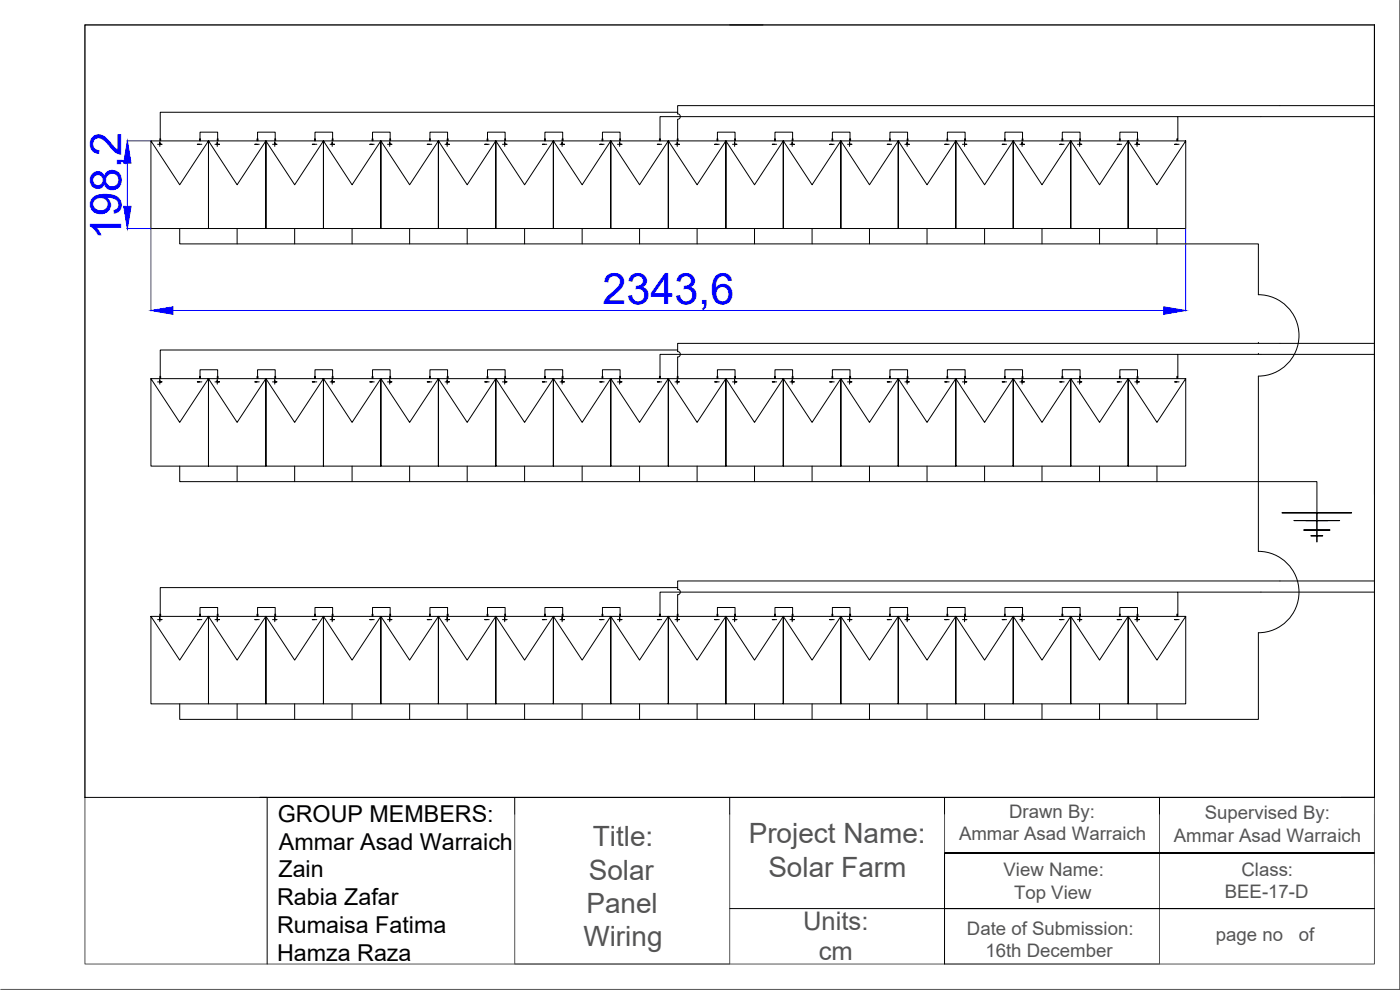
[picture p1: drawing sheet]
<svg xmlns="http://www.w3.org/2000/svg" width="420mm" height="297mm" viewBox="0 0 420 297" stroke-linecap="round" stroke-linejoin="round" font-family="sans-serif">
<!-- layer: 0 -->
<g fill="none" stroke="#000" stroke-width=".3">
<path d="M25.5 7.5h387v231.8h-387zM219 7.5h10M203.3 34.1a.83 .83 0 0 1 .9 .9 .83 .83 0 0 1-.9 .8M203.4 33.7h-155.3v7.9M203.4 33.7v.5M203.4 35.8v5.8M353.5 35h59M412.5 31.7h-209.1v2M45.3 42.3h17.3l-8.7 13.1-8.6-13.1v26.3h17.3v-26.3v26.3h17.2v-26.3v26.3h17.3v-26.3v26.3h17.2v-26.3v26.3h17.3v-26.3v26.3h17.2v-26.3v26.3h17.3v-26.3v26.3h17.2v-26.3v26.3h17.3v-26.3v26.3h17.2v-26.3v26.3h17.3v-26.3v26.3h17.2v-26.3v26.3h17.3v-26.3v26.3h17.3v-26.3v26.3h17.2v-26.3v26.3h17.3v-26.3v26.3h17.2v-26.3l8.6 13.1 8.7-13.1h-17.3v26.3h17.3v-26.3M47.3 43.3h1.3h-.6v-.7v1.3M48 42.3v-.7h.2v.7M59.9 42.3v-.7h.3v.7"/>
<path d="M59.9 43.3h-.7h1.4M60 41.6v-1.9h5.3v1.9M62.6 42.3l8.6 13.1 8.6-13.1h258.8l-8.6 13.1-8.6-13.1-8.7 13.1-8.6-13.1-8.6 13.1-8.6-13.1-8.7 13.1-8.6-13.1-8.7 13.1-8.6-13.1-8.6 13.1-8.6-13.1-8.7 13.1-8.6-13.1-8.6 13.1-8.6-13.1-8.7 13.1-8.6-13.1-8.6 13.1-8.6-13.1-8.7 13.1-8.6-13.1-8.6 13.1-8.6-13.1-8.7 13.1-8.6-13.1-8.6 13.1-8.6-13.1-8.7 13.1-8.6-13.1zM64.5 43.3h1.4h-.7v-.7v1.3M65.2 42.3v-.7h.2v.7M77.1 42.3v-.7h.3v.7M77.1 43.3h-.6h1.3M77.3 41.6v-1.9h5.3v1.9M81.8 43.3h1.3h-.6v-.7v1.3M82.5 42.3v-.7h.2v.7M94.4 42.3v-.7h.3v.7M94.4 43.3h-.7h1.4"/>
<path d="M94.5 41.6v-1.9h5.3v1.9M99.1 43.3h1.3h-.7v-.7v1.3M99.7 42.3v-.7h.2v.7M111.7 42.3v-.7h.2v.7M111.7 43.3h-.7h1.3M111.8 41.6v-1.9h5.3v1.9M116.3 43.3h1.3h-.6v-.7v1.3M117 42.3v-.7h.2v.7M128.9 42.3v-.7h.3v.7M128.9 43.3h-.7h1.4M129 41.6v-1.9h5.3v1.9M133.6 43.3h1.3h-.7v-.7v1.3"/>
<path d="M134.2 42.3v-.7h.3v.7M146.2 42.3v-.7h.2v.7M146.2 43.3h-.7h1.3M146.3 41.6v-1.9h5.3v1.9M150.8 43.3h1.3h-.6v-.7v1.3M151.5 42.3v-.7h.2v.7M163.4 42.3v-.7h.3v.7M163.4 43.3h-.6h1.3M163.5 41.6v-1.9h5.4v1.9M168.1 43.3h1.3h-.7v-.7v1.3M168.7 42.3v-.7h.3v.7M180.7 42.3v-.7h.2v.7"/>
<path d="M180.7 43.3h-.7h1.3M180.8 41.6v-1.9h5.3v1.9M185.3 43.3h1.3h-.6v-.7v1.3M186 42.3v-.7h.2v.7M197.9 42.3v-.7h.3v.7M197.9 43.3h-.6h1.3M198.1 41.6v-6.6h155.4v6.6M202.6 43.3h1.3h-.7v-.7v1.3M203.2 42.3v-.7h.3v.7M215.2 42.3v-.7h.2v.7M215.2 43.3h-.7h1.4M215.3 41.6v-1.9h5.3v1.9"/>
<path d="M219.8 43.3h1.3h-.6v-.7v1.3M220.5 42.3v-.7h.2v.7M232.5 42.3v-.7h.2v.7M232.5 43.3h-.7h1.3M232.6 41.6v-1.9h5.3v1.9M237.1 43.3h1.3h-.7v-.7v1.3M237.7 42.3v-.7h.3v.7M249.7 42.3v-.7h.2v.7M249.7 43.3h-.7h1.4M249.8 41.6v-1.9h5.3v1.9M254.3 43.3h1.4h-.7v-.7v1.3M255 42.3v-.7h.3v.7"/>
<path d="M267 42.3v-.7h.2v.7M267 43.3h-.7h1.3M267.1 41.6v-1.9h5.3v1.9M271.6 43.3h1.3h-.7v-.7v1.3M272.2 42.3v-.7h.3v.7M284.2 42.3v-.7h.2v.7M284.2 43.3h-.7h1.4M284.3 41.6v-1.9h5.3v1.9M288.8 43.3h1.4h-.7v-.7v1.3M289.5 42.3v-.7h.3v.7M301.5 42.3v-.7h.2v.7M301.5 43.3h-.7h1.3"/>
<path d="M301.6 41.6v-1.9h5.3v1.9M306.1 43.3h1.3h-.7v-.7v1.3M306.7 42.3v-.7h.3v.7M318.7 42.3v-.7h.3v.7M318.7 43.3h-.6h1.3M318.8 41.6v-1.9h5.3v1.9M323.3 43.3h1.4h-.7v-.7v1.3M324 42.3v-.7h.3v.7M336 42.3v-.7h.2v.7M336 43.3h-.7h1.3M336.1 41.6v-1.9h5.3v1.9M340.6 43.3h1.3h-.7v-.7v1.3"/>
<path d="M341.2 42.3v-.7h.3v.7M353.2 42.3v-.7h.3v.7M353.2 43.3h-.6h1.3M53.9 68.6v4.6h293.3M71.2 68.6v4.6M88.4 68.6v4.6M105.7 68.6v4.6M122.9 68.6v4.6M140.2 68.6v4.6M157.4 68.6v4.6M174.7 68.6v4.6M191.9 68.6v4.6"/>
<path d="M209.2 68.6v4.6M226.4 68.6v4.6M243.7 68.6v4.6M260.9 68.6v4.6M278.2 68.6v4.6M295.5 68.6v4.6M312.7 68.6v4.6M330 68.6v4.6M347.2 73.2h30.5v15.2M347.2 68.6v4.6M377.6 88.4a12.2 12.2 0 0 1 12.2 12.2 12.2 12.2 0 0 1-12.2 12.2M45.3 113.6h17.3l-8.7 13.1-8.6-13.1v26.3h17.3v-26.3v26.3h17.2v-26.3v26.3h17.3v-26.3v26.3h17.2v-26.3v26.3h17.3v-26.3v26.3h17.2v-26.3v26.3h17.3v-26.3v26.3h17.2v-26.3v26.3h17.3v-26.3v26.3h17.2v-26.3v26.3h17.3v-26.3v26.3h17.2v-26.3v26.3h17.3v-26.3v26.3h17.3v-26.3v26.3h17.2v-26.3v26.3h17.3v-26.3v26.3h17.2v-26.3l8.6 13.1 8.7-13.1h-17.3v26.3h17.3v-26.3"/>
<path d="M47.3 114.6h1.3h-.6v-.7v1.4M48 113.6v-.7h.2v.7M59.9 113.6v-.7h.3v.7M59.9 114.6h-.7h1.4M60 112.9v-2h5.3v2M62.6 113.6l8.6 13.1 8.6-13.1h258.8l-8.6 13.1-8.6-13.1-8.7 13.1-8.6-13.1-8.6 13.1-8.6-13.1-8.7 13.1-8.6-13.1-8.7 13.1-8.6-13.1-8.6 13.1-8.6-13.1-8.7 13.1-8.6-13.1-8.6 13.1-8.6-13.1-8.7 13.1-8.6-13.1-8.6 13.1-8.6-13.1-8.7 13.1-8.6-13.1-8.6 13.1-8.6-13.1-8.7 13.1-8.6-13.1-8.6 13.1-8.6-13.1-8.7 13.1-8.6-13.1zM64.5 114.6h1.4h-.7v-.7v1.4M65.2 113.6v-.7h.2v.7M77.1 113.6v-.7h.3v.7M77.1 114.6h-.6h1.3M77.3 112.9v-2h5.3v2M81.8 114.6h1.3h-.6v-.7v1.4"/>
<path d="M82.5 113.6v-.7h.2v.7M94.4 113.6v-.7h.3v.7M94.4 114.6h-.7h1.4M94.5 112.9v-2h5.3v2M99.1 114.6h1.3h-.7v-.7v1.4M99.7 113.6v-.7h.2v.7M111.7 113.6v-.7h.2v.7M111.7 114.6h-.7h1.3M111.8 112.9v-2h5.3v2M116.3 114.6h1.3h-.6v-.7v1.4M117 113.6v-.7h.2v.7M128.9 113.6v-.7h.3v.7"/>
<path d="M128.9 114.6h-.7h1.4M129 112.9v-2h5.3v2M133.6 114.6h1.3h-.7v-.7v1.4M134.2 113.6v-.7h.3v.7M146.2 113.6v-.7h.2v.7M146.2 114.6h-.7h1.3M146.3 112.9v-2h5.3v2M150.8 114.6h1.3h-.6v-.7v1.4M151.5 113.6v-.7h.2v.7M163.4 113.6v-.7h.3v.7M163.4 114.6h-.6h1.3M163.5 112.9v-2h5.4v2"/>
<path d="M168.1 114.6h1.3h-.7v-.7v1.4M168.7 113.6v-.7h.3v.7M180.7 113.6v-.7h.2v.7M180.7 114.6h-.7h1.3M180.8 112.9v-2h5.3v2M185.3 114.6h1.3h-.6v-.7v1.4M186 113.6v-.7h.2v.7M197.9 113.6v-.7h.3v.7M197.9 114.6h-.6h1.3M198.1 112.9v-6.6h155.4v6.6M202.6 114.6h1.3h-.7v-.7v1.4M203.2 113.6v-.7h.3v.7"/>
<path d="M203.3 105.5a.83 .83 0 0 1 .9 .8 .83 .83 0 0 1-.9 .8M203.4 105h-155.3v7.9M203.4 105v.5M203.4 107.1v5.8M215.2 113.6v-.7h.2v.7M215.2 114.6h-.7h1.4M215.3 112.9v-2h5.3v2M219.8 114.6h1.3h-.6v-.7v1.4M220.5 113.6v-.7h.2v.7M232.5 113.6v-.7h.2v.7M232.5 114.6h-.7h1.3M232.6 112.9v-2h5.3v2"/>
<path d="M237.1 114.6h1.3h-.7v-.7v1.4M237.7 113.6v-.7h.3v.7M249.7 113.6v-.7h.2v.7M249.7 114.6h-.7h1.4M249.8 112.9v-2h5.3v2M254.3 114.6h1.4h-.7v-.7v1.4M255 113.6v-.7h.3v.7M267 113.6v-.7h.2v.7M267 114.6h-.7h1.3M267.1 112.9v-2h5.3v2M271.6 114.6h1.3h-.7v-.7v1.4M272.2 113.6v-.7h.3v.7"/>
<path d="M284.2 113.6v-.7h.2v.7M284.2 114.6h-.7h1.4M284.3 112.9v-2h5.3v2M288.8 114.6h1.4h-.7v-.7v1.4M289.5 113.6v-.7h.3v.7M301.5 113.6v-.7h.2v.7M301.5 114.6h-.7h1.3M301.6 112.9v-2h5.3v2M306.1 114.6h1.3h-.7v-.7v1.4M306.7 113.6v-.7h.3v.7M318.7 113.6v-.7h.3v.7M318.7 114.6h-.6h1.3"/>
<path d="M318.8 112.9v-2h5.3v2M323.3 114.6h1.4h-.7v-.7v1.4M324 113.6v-.7h.3v.7M336 113.6v-.7h.2v.7M336 114.6h-.7h1.3M336.1 112.9v-2h5.3v2M340.6 114.6h1.3h-.7v-.7v1.4M341.2 113.6v-.7h.3v.7M353.2 113.6v-.7h.3v.7M353.2 114.6h-.6h1.3M353.5 106.3h59M377.7 106.3h.1"/>
<path d="M377.7 103h.1M377.7 112.9v52.5M412.5 103h-209.1v2M53.9 139.9v4.6h293.3M71.2 139.9v4.6M88.4 139.9v4.6M105.7 139.9v4.6M122.9 139.9v4.6M140.2 139.9v4.6M157.4 139.9v4.6M174.7 139.9v4.6M191.9 139.9v4.6"/>
<path d="M209.2 139.9v4.6M226.4 139.9v4.6M243.7 139.9v4.6M260.9 139.9v4.6M278.2 139.9v4.6M295.5 139.9v4.6M312.7 139.9v4.6M330 139.9v4.6M347.2 139.9v4.6M412.5 123.4v-115.9v140.9M347.2 144.5h48v9.4h-10.4h10.4v2.3h-6.8h6.8h-3.3h3.3v2.8h-3.9h3.9v1.8h-1.8h1.8v1.8v-1.8h1.8h-1.8v-1.8h3.9h-3.9v-2.8h6.8h-6.8v-2.3h10.4h-10.4M203.3 176.8a.83 .83 0 0 1 .9 .8 .83 .83 0 0 1-.9 .9"/>
<path d="M203.4 176.3h-155.3v8M203.4 176.3v.5M203.4 178.5v5.8M353.5 177.7h59M377.6 165.4a12.2 12.2 0 0 1 12.2 12.2 12.2 12.2 0 0 1-12.2 12.3M412.5 174.3h-209.1v2M45.3 184.9h17.3l-8.7 13.2-8.6-13.2v26.3h17.3v-26.3v26.3h17.2v-26.3v26.3h17.3v-26.3v26.3h17.2v-26.3v26.3h17.3v-26.3v26.3h17.2v-26.3v26.3h17.3v-26.3v26.3h17.2v-26.3v26.3h17.3v-26.3v26.3h17.2v-26.3v26.3h17.3v-26.3v26.3h17.2v-26.3v26.3h17.3v-26.3v26.3h17.3v-26.3v26.3h17.2v-26.3v26.3h17.3v-26.3v26.3h17.2v-26.3l8.6 13.2 8.7-13.2h-17.3v26.3h17.3v-26.3M47.3 185.9h1.3h-.6v-.7v1.3M48 184.9v-.6h.2v.6M59.9 184.9v-.6h.3v.6M59.9 185.9h-.7h1.4M60 184.3v-2h5.3v2"/>
<path d="M62.6 184.9l8.6 13.2 8.6-13.2h258.8l-8.6 13.2-8.6-13.2-8.7 13.2-8.6-13.2-8.6 13.2-8.6-13.2-8.7 13.2-8.6-13.2-8.7 13.2-8.6-13.2-8.6 13.2-8.6-13.2-8.7 13.2-8.6-13.2-8.6 13.2-8.6-13.2-8.7 13.2-8.6-13.2-8.6 13.2-8.6-13.2-8.7 13.2-8.6-13.2-8.6 13.2-8.6-13.2-8.7 13.2-8.6-13.2-8.6 13.2-8.6-13.2-8.7 13.2-8.6-13.2zM64.5 185.9h1.4h-.7v-.7v1.3M65.2 184.9v-.6h.2v.6M77.1 184.9v-.6h.3v.6M77.1 185.9h-.6h1.3M77.3 184.3v-2h5.3v2M81.8 185.9h1.3h-.6v-.7v1.3M82.5 184.9v-.6h.2v.6M94.4 184.9v-.6h.3v.6M94.4 185.9h-.7h1.4M94.5 184.3v-2h5.3v2M99.1 185.9h1.3h-.7v-.7v1.3"/>
<path d="M99.7 184.9v-.6h.2v.6M111.7 184.9v-.6h.2v.6M111.7 185.9h-.7h1.3M111.8 184.3v-2h5.3v2M116.3 185.9h1.3h-.6v-.7v1.3M117 184.9v-.6h.2v.6M128.9 184.9v-.6h.3v.6M128.9 185.9h-.7h1.4M129 184.3v-2h5.3v2M133.6 185.9h1.3h-.7v-.7v1.3M134.2 184.9v-.6h.3v.6M146.2 184.9v-.6h.2v.6"/>
<path d="M146.2 185.9h-.7h1.3M146.3 184.3v-2h5.3v2M150.8 185.9h1.3h-.6v-.7v1.3M151.5 184.9v-.6h.2v.6M163.4 184.9v-.6h.3v.6M163.4 185.9h-.6h1.3M163.5 184.3v-2h5.4v2M168.1 185.9h1.3h-.7v-.7v1.3M168.7 184.9v-.6h.3v.6M180.7 184.9v-.6h.2v.6M180.7 185.9h-.7h1.3M180.8 184.3v-2h5.3v2"/>
<path d="M185.3 185.9h1.3h-.6v-.7v1.3M186 184.9v-.6h.2v.6M197.9 184.9v-.6h.3v.6M197.9 185.9h-.6h1.3M198.1 184.3v-6.6h155.4v6.6M202.6 185.9h1.3h-.7v-.7v1.3M203.2 184.9v-.6h.3v.6M215.2 184.9v-.6h.2v.6M215.2 185.9h-.7h1.4M215.3 184.3v-2h5.3v2M219.8 185.9h1.3h-.6v-.7v1.3M220.5 184.9v-.6h.2v.6"/>
<path d="M232.5 184.9v-.6h.2v.6M232.5 185.9h-.7h1.3M232.6 184.3v-2h5.3v2M237.1 185.9h1.3h-.7v-.7v1.3M237.7 184.9v-.6h.3v.6M249.7 184.9v-.6h.2v.6M249.7 185.9h-.7h1.4M249.8 184.3v-2h5.3v2M254.3 185.9h1.4h-.7v-.7v1.3M255 184.9v-.6h.3v.6M267 184.9v-.6h.2v.6M267 185.9h-.7h1.3"/>
<path d="M267.1 184.3v-2h5.3v2M271.6 185.9h1.3h-.7v-.7v1.3M272.2 184.9v-.6h.3v.6M284.2 184.9v-.6h.2v.6M284.2 185.9h-.7h1.4M284.3 184.3v-2h5.3v2M288.8 185.9h1.4h-.7v-.7v1.3M289.5 184.9v-.6h.3v.6M301.5 184.9v-.6h.2v.6M301.5 185.9h-.7h1.3M301.6 184.3v-2h5.3v2M306.1 185.9h1.3h-.7v-.7v1.3"/>
<path d="M306.7 184.9v-.6h.3v.6M318.7 184.9v-.6h.3v.6M318.7 185.9h-.6h1.3M318.8 184.3v-2h5.3v2M323.3 185.9h1.4h-.7v-.7v1.3M324 184.9v-.6h.3v.6M336 184.9v-.6h.2v.6M336 185.9h-.7h1.3M336.1 184.3v-2h5.3v2M340.6 185.9h1.3h-.7v-.7v1.3M341.2 184.9v-.6h.3v.6M353.2 184.9v-.6h.3v.6"/>
<path d="M353.2 185.9h-.6h1.3M377.7 189.9v25.9h-30.5v-4.6M53.9 211.2v4.6h293.3M71.2 211.2v4.6M88.4 211.2v4.6M105.7 211.2v4.6M122.9 211.2v4.6M140.2 211.2v4.6M157.4 211.2v4.6M174.7 211.2v4.6M191.9 211.2v4.6M209.2 211.2v4.6"/>
<path d="M226.4 211.2v4.6M243.7 211.2v4.6M260.9 211.2v4.6M278.2 211.2v4.6M295.5 211.2v4.6M312.7 211.2v4.6M330 211.2v4.6M154.5 239.3v4.9M219 239.3v4.9M283.5 239.3v4.9M348 239.3v4.9M412.5 239.3h-334.5h2.2v49.9"/>
<path d="M283.5 255.9h129h-129v16.7M219 272.6h193.5h-129v16.6"/>
</g>
<!-- layer: DIMENSION -->
<path d="M38.1 42.3h7.1M38.2 48.9v13M38.1 68.6h7.1M45.3 68.7v24.6M355.9 68.7v24.6M51.9 93.2h297.4" fill="none" stroke="#00f" stroke-width=".3"/>
<g fill="#00f" stroke="#00f" stroke-width=".3">
<path d="M349.3 92.1l6.6 1.1-6.6 1.1z"/>
<path d="M45.3 93.2l6.6-1.1v2.2z"/>
<path d="M38.2 42.3l1.1 6.6h-2.2z"/>
<path d="M37.1 61.9h2.2l-1.1 6.7z"/>
</g>
<!-- layer: 02 -->
<path d="M25.5 7.5h387v281.7h-387zM420.1 .1v296.8h-419.9M154.5 244.2v45h64.5v-45M283.5 244.2v22.6M348 244.2v45h-64.5M412.5 244.2v15.1" fill="none" stroke="#545454" stroke-width=".3"/>
<g font-size="13" fill="#00f">
<text x="36.3" y="72" transform="rotate(-90 36.3 72)">198,2</text>
<text x="180.8" y="91.3">2343,6</text>
</g>
<g font-size="8.4" fill="#545454">
<text x="177.9" y="253.9">Title:</text>
<text x="224.7" y="253.1">Project Name:</text>
<text x="176.7" y="264">Solar</text>
<text x="230.6" y="263.2">Solar Farm</text>
<text x="176" y="274">Panel</text>
<text x="175.1" y="284">Wiring</text>
</g>
<g font-size="7.7" fill="#545454">
<text x="241" y="279">Units:</text>
<text x="245.7" y="288.1">cm</text>
</g>
<g font-size="7">
<text x="83.4" y="246.6">GROUP MEMBERS:</text>
<text x="83.7" y="254.9">Ammar Asad Warraich</text>
<text x="83.6" y="263.3">Zain</text>
<text x="83.1" y="271.7">Rabia Zafar</text>
<text x="83.1" y="280">Rumaisa Fatima</text>
<text x="83.1" y="288.4">Hamza Raza</text>
</g>
<g font-size="5.6" fill="#545454">
<text x="302.9" y="245.4">Drawn By:</text>
<text x="361.6" y="245.9">Supervised By:</text>
<text x="287.8" y="252">Ammar Asad Warraich</text>
<text x="352.3" y="252.5">Ammar Asad Warraich</text>
<text x="301.2" y="263">View Name:</text>
<text x="372.6" y="262.8">Class:</text>
<text x="304.3" y="269.6">Top View</text>
<text x="367.6" y="269.5">BEE-17-D</text>
<text x="290.2" y="280.5">Date of Submission:</text>
<text x="295.7" y="287.2">16th December</text>
<text x="364.9" y="282.5">page no</text>
<text x="389.8" y="282.5">of</text>
</g>
</svg>
